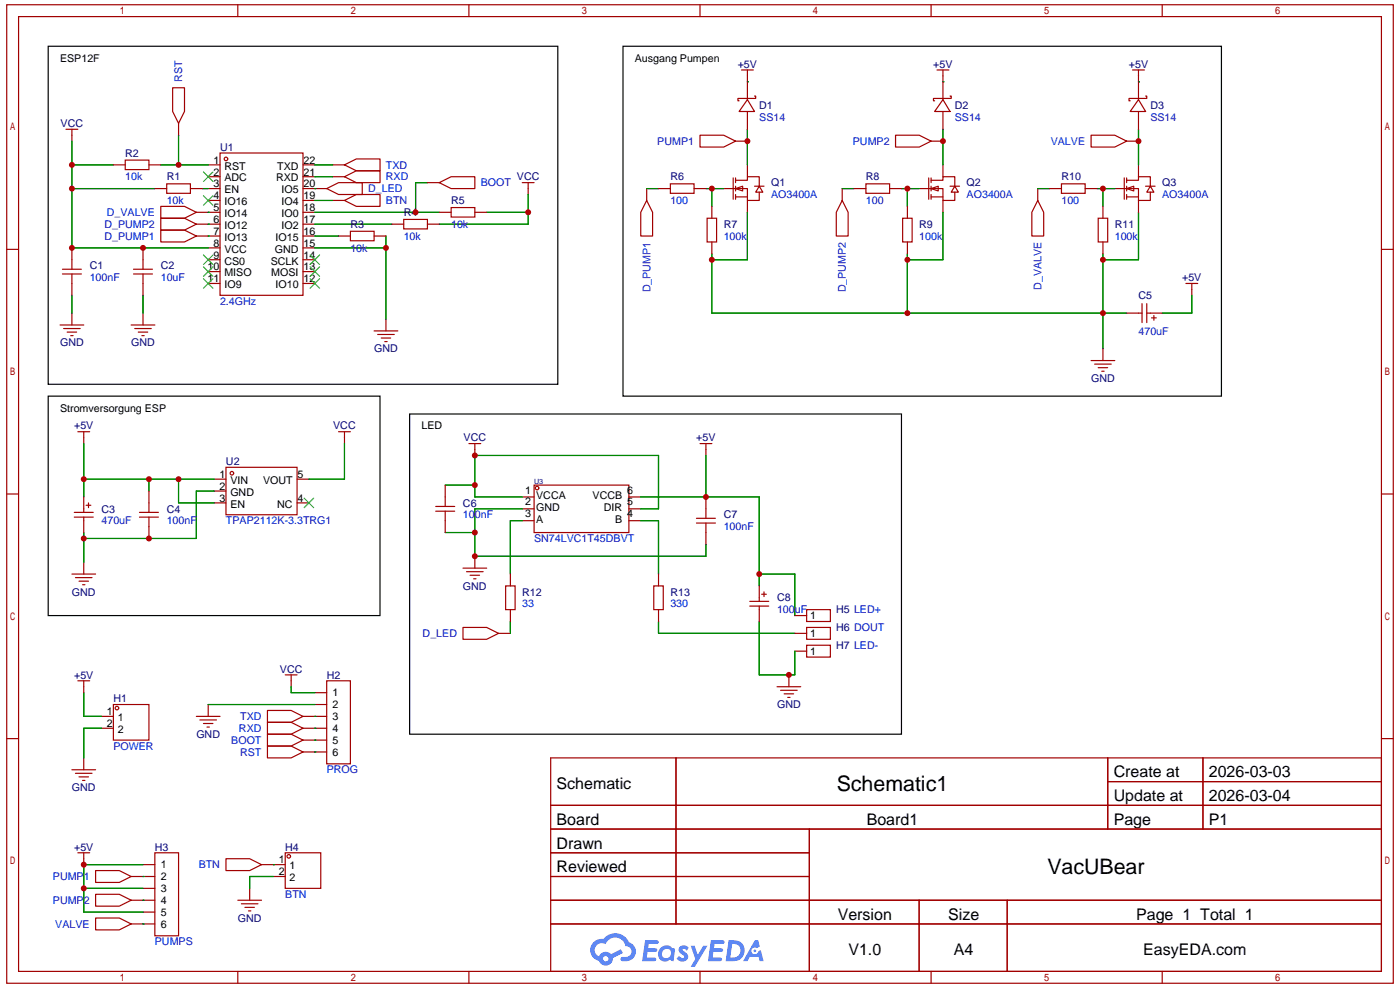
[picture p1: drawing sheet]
<svg xmlns="http://www.w3.org/2000/svg" width="297mm" height="210mm" viewBox="0 0 297 210" stroke-linecap="round" stroke-linejoin="round" font-family="sans-serif">
<g fill="none" stroke="#a10000" stroke-width=".25">
<path d="M1.4 1h294.4v207.5h-294.4zM3.9 3.5h289.3v202.5h-289.3zM50.5 1v2.5M99.5 1v2.5M148.6 1v2.5M197.6 1v2.5M246.7 1v2.5M1.4 52.9h2.5M293.2 52.9h2.6M1.4 104.8h2.5M293.2 104.8h2.6M1.4 156.7h2.5"/>
<path d="M293.2 156.7h2.6M116.9 160.7h176.3v45.3h-176.3zM116.9 170.8h176.3M116.9 175.8h176.3M143.5 160.7v35.3M171.8 175.8v30.2M235.1 160.7v15.1M235.1 165.8h58.1M255.4 160.7v15.1M116.9 180.9h54.9M116.9 190.9h176.3M116.9 185.9h54.9"/>
<path d="M116.9 196h176.3M195.1 190.9v15.1M213.8 190.9v15.1M50.5 206v2.5M99.5 206v2.5M148.6 206v2.5M197.6 206v2.5M246.7 206v2.5"/>
</g>
<g fill="#5487ff">
<path d="M144.4 200.8a1.29 1.29 0 0 1 1.8 .2l-.4 .7a.54 .54 0 0 0-.9-.3l.1 .2a1.27 1.27 0 0 1 .8 2 1.52 1.52 0 0 1-2.2-.3l.5-.6 .8 .5a.31 .31 0 0 0 .4-.3 .31 .31 0 0 0-.3-.3 1.11 1.11 0 0 1-.6-1.8z"/>
<path d="M146.6 200.6h.8l.7 1.9 1.2-1.9h.9l-2.7 4.5h-.9l1-1.7z"/>
<path d="M136.9 199.4h1.7a1.29 1.29 0 0 1 1.2 .2 .39 .39 0 0 1-.4 .6h-1.7l-.1 .9h1.6a.39 .39 0 0 1 .3 .5 .39 .39 0 0 1-.4 .3h-1.6l-.2 1.2h1.3a.45 .45 0 0 1 .5 .1 .45 .45 0 0 1 .2 .5l-.4 .2h-2.6z"/>
<path d="M150.9 199.4h1.6a1.31 1.31 0 0 1 1.3 .2 .39 .39 0 0 1-.4 .6h-1.7l-.2 .9h1.7a.39 .39 0 0 1 .3 .5 .39 .39 0 0 1-.4 .3h-1.7l-.1 1.2h1.3a.45 .45 0 0 1 .5 .1 .45 .45 0 0 1 .1 .5l-.3 .2h-2.6z"/>
<path d="M160.2 199.4h.7l.4 1.4-.6 .3a.75 .75 0 0 0-1.1 .3 .75 .75 0 0 0 .4 1 .75 .75 0 0 0 1-.6l.5-.3 .6 2.4h-.8l-.3-1h-1.8l-.5 1h-1z"/>
<path d="M154.7 199.4l-.7 4.5h1.5a2.25 2.25 0 0 0 2.6-2.3 2.25 2.25 0 0 0-2.7-2.2zM155.4 200.2a1.49 1.49 0 0 1 1.8 1.5 1.49 1.49 0 0 1-1.9 1.4h-.3z"/>
<path d="M140.1 201.2a1.57 1.57 0 0 0-.1 2.2 1.57 1.57 0 0 0 2.2 .1l.8 .4 .3-2.5-.2-.3h-.4a1.58 1.58 0 0 0-2.6 .1zM140.8 201.6a.97 .97 0 0 1 1.6 .4 .97 .97 0 0 1-1 1.2 .93 .93 0 0 1-.9-.6 .93 .93 0 0 1 .3-1z"/>
<path d="M126 199.8a2.34 2.34 0 0 0 1.1 4 1.53 1.53 0 0 0 1.8 1 1.53 1.53 0 0 0 1.2-1.6l2.1-1.1-.4-.8-2.1 1.1a1.56 1.56 0 0 0-2.6 .4 1.48 1.48 0 0 1-.7-2 1.48 1.48 0 0 1 2.2-.5 2.21 2.21 0 0 1 2.2-1.4 2.21 2.21 0 0 1 2 1.8 1.15 1.15 0 0 1 1.2 1 1.15 1.15 0 0 1-1 1.3h-.7a.46 .46 0 0 0-.6 .3 .46 .46 0 0 0 .4 .6 2.15 2.15 0 0 0 2.5-1 2.15 2.15 0 0 0-.3-2.6l-.8-.4a3.2 3.2 0 0 0-5.4-.8l-1.1 .1zM128 203.3a.6 .6 0 0 1 1.2 0 .6 .6 0 0 1-1.2 0z"/>
<circle cx="160.2" cy="201.7" r=".28"/>
</g>
<g fill="none" stroke="#a10000" stroke-width=".25">
<path d="M36.6 18.6h2.6v5l-1.3 2.6-1.3-2.6zM157.4 14.8h2.5M158.7 14.8v6.3M198.9 14.8h2.5M200.2 14.8v6.3M240.4 14.8h2.5M241.7 14.8v6.3M14 27.4h2.5M15.3 27.4v2.5M24.1 35h2.5M26.6 34h5v2h-5zM31.6 35h2.5"/>
<path d="M32.9 40h2.5M35.4 39h5v2h-5zM37.9 26.2v2.5M40.4 40h2.5M44.2 35h2.5M44.2 37.5h2.5M44.2 40h2.5M46.7 32.5h17.6v30.1h-17.6zM64.3 35h2.5M64.3 37.5h2.5M64.3 40h5M69.3 40l2.6-1.3h5v2.6h-5z"/>
<path d="M70.6 35h2.5M70.6 37.5h2.5M73.1 35l2.5-1.3h5.1v2.5h-5.1zM73.1 37.5l2.5-1.3h5.1v2.5h-5.1zM90.7 38.7h2.5M93.2 38.7l2.6-1.2h5v2.5h-5zM110.9 38.7h2.5M112.1 38.7v2.6M137.3 40v2.5M139.8 40h2.5M142.3 39h5v2h-5zM147.3 40h2.5"/>
<path d="M148.6 28.7h5l2.5 1.2-2.5 1.3h-5zM153.6 40h2.5M155.6 37.7v4.6M156.1 40h2.6v2.5h2.5v-1.7M156.1 38.2h2.6v-.7h2.5v2M156.1 40l1.5-.5v1zM156.1 37.7v1M156.1 39.5v1M156.1 29.9h2.6M158.7 21.1l1.5 2.5h-3.3zM158.7 23.6v3.8M158.7 35v2.5"/>
<path d="M160.2 39.5h2M160.2 20.4h.2v.5h-3.8v.5h.3M161.2 39.5l.7 1.3h-1.5zM178.8 40v2.5M181.3 40h2.5M183.8 39h5v2h-5zM188.8 40h2.6M190.1 28.7h5l2.5 1.2-2.5 1.3h-5zM195.1 40h2.5M197.1 37.7v4.6M197.6 40h2.6v2.5h2.5v-1.7M197.6 38.2h2.6v-.7h2.5v2"/>
<path d="M197.6 40l1.6-.5v1zM197.6 29.9h2.6M197.6 37.7v1M197.6 39.5v1M200.2 21.1l1.5 2.5h-3.3zM200.2 23.6v3.8M200.2 35v2.5M201.7 39.5h2M201.7 20.4h.2v.5h-3.8v.5h.3M202.7 39.5l.7 1.3h-1.5zM220.3 40v2.5M222.8 40h2.5"/>
<path d="M225.3 39h5v2h-5zM230.3 40h2.6M231.6 28.7h5l2.6 1.2-2.6 1.3h-5zM236.6 40h2.6M238.6 37.7v4.6M239.2 40h2.5v2.5h2.5v-1.7M239.2 38.2h2.5v-.7h2.5v2M239.2 40l1.5-.5v1zM239.2 29.9h2.5M239.2 37.7v1M239.2 39.5v1M241.7 21.1l1.5 2.5h-3.3z"/>
<path d="M241.7 23.6v3.8M241.7 35v2.5M243.2 39.5h2M243.2 20.4h.2v.5h-3.7v.5h.2M244.2 39.5l.7 1.3h-1.5zM13.3 57.1h4M13.3 58.1h4M15.3 52.6v4.5M15.3 58.1v4.5M28.3 57.1h4.1M28.3 58.1h4.1M30.4 52.6v4.5"/>
<path d="M30.4 58.1v4.5M34.1 48.8h5.1l2.5 1.3-2.5 1.2h-5.1zM34.1 46.3h5.1l2.5 1.2-2.5 1.3h-5.1zM34.1 43.8h5.1l2.5 1.2-2.5 1.3h-5.1zM41.7 45h5M41.7 47.5h5M41.7 50.1h5M44.2 42.5h2.5M44.2 52.6h2.5M44.2 55.1h2.5M44.2 57.6h2.5M64.3 42.5h2.5"/>
<path d="M64.3 45h2.5M64.3 47.5h2.5M64.3 50.1h2.5M64.3 52.6h2.5M64.3 55.1h2.5M64.3 57.6h2.5M70.6 42.5h2.5M71.9 50.1h2.5M73.1 42.5l2.5-1.2h5.1v2.5h-5.1zM74.4 49.1h5v2h-5zM79.4 50.1h2.5M83.2 47.5h2.5"/>
<path d="M85.7 46.5h5v2.1h-5zM90.7 47.5h2.5M93.2 45h2.6M95.8 44h5v2h-5zM100.8 45h2.5M137.3 42.5l1.2 2.5v5.1h-2.5v-5.1zM150.1 46.3h2v5h-2zM151.1 43.8v2.5M151.1 51.3v2.5M156.1 41.3v1M156.1 41.8h2.6M158.7 42.5v2.5"/>
<path d="M178.8 42.5l1.2 2.5v5.1h-2.5v-5.1zM191.6 46.3h2v5h-2zM192.6 43.8v2.5M192.6 51.3v2.5M197.6 41.8h2.6M197.6 41.3v1M200.2 42.5v2.5M220.3 42.5l1.2 2.5v5.1h-2.5v-5.1zM233.1 46.3h2v5h-2zM234.1 43.8v2.5M234.1 51.3v2.5M239.2 41.8h2.5"/>
<path d="M239.2 41.3v1M241.7 42.5v2.5M12.7 68.9h5.1M13.5 69.7h3.5M14.3 70.4h2M15 71.2h.5M15.3 66.4v2.5M27.8 68.9h5.1M28.6 69.7h3.5M29.4 70.4h2M30.1 71.2h.5M30.4 66.4v2.5"/>
<path d="M44.2 60.1h2.5M64.3 60.1h2.5M79.4 70.2h5M80.2 70.9h3.5M80.9 71.7h2M81.7 72.4h.5M81.9 67.7v2.5M231.6 76.5h5M232.4 77.2h3.5M233.1 78h2M233.9 78.7h.5M234.1 74v2.5"/>
<path d="M239.2 66.4h3.2M242.4 64.4v4M243.4 66.4h3.3M243.4 64.4v4M244.4 67.4h1M244.9 66.9v1M251.7 60.1h2.5M253 60.1v2.5M16.5 91.6h2.5M17.8 91.6v2.5M48 99.1h15.1v10.1h-15.1zM71.9 91.6h2.5"/>
<path d="M73.1 91.6v2.5M99.5 94.1h2.6M100.8 94.1v2.5M148.6 94.1h2.5M149.8 94.1v2.5M15.8 108.7h4M15.8 109.7h4M17.8 105.4v3.3M17.8 109.7v3.3M17.8 119.2v2.6M18.3 107.2h1M18.8 106.7v1"/>
<path d="M29.6 108.7h4M29.6 109.7h4M31.6 104.1v4.6M31.6 109.7v4.5M45.5 101.6h2.5M45.5 106.7h2.5M45.5 104.1h2.5M63.1 101.6h2.5M63.1 106.7h2.5M92.5 108.4h4M92.5 107.4h4M94.5 102.9v4.5"/>
<path d="M94.5 108.4v4.6M100.8 118v2.5M110.9 105.4h2.5M110.9 107.9h2.5M110.9 110.4h2.5M113.4 102.9h20.1v10.1h-20.1zM133.5 105.4h2.5M133.5 107.9h2.5M133.5 110.4h2.5M147.8 109.9h4.1M147.8 110.9h4.1M149.8 105.4v4.5"/>
<path d="M149.8 110.9v4.6M15.3 121.8h5M16 122.5h3.5M16.8 123.3h2M17.5 124h.5M98.3 133.1h5l2.5 1.2-2.5 1.3h-5zM98.3 120.5h5M99 121.3h3.6M99.8 122h2M100.5 122.8h.5M105.8 134.3h2.5M107.3 124.3h2v5h-2z"/>
<path d="M108.3 121.8v2.5M108.3 129.3v2.5M138.8 124.3h2v5h-2zM139.8 121.8v2.5M139.8 129.3v2.5M159.2 127.5h4M159.2 128.5h4M161.2 124.3v3.2M161.2 128.5v3.3M161.7 126h1M162.2 125.5v1M168.7 134.3h2.5"/>
<path d="M168.7 130.6h2.5M168.7 138.1h2.5M171.2 129.3h5.1v2.5h-5.1zM171.2 133.1h5.1v2.5h-5.1zM171.2 136.8h5.1v2.6h-5.1zM16.5 144.4h2.5M17.8 144.4v2.5M21.6 151.9h2.5M21.6 154.5h2.5M24.1 149.4h7.5v7.6h-7.5zM41.7 151.9h5M42.4 152.7h3.6"/>
<path d="M43.2 153.5h2M43.9 154.2h.5M44.2 149.4v2.5M56.8 150.7h5l2.5 1.2-2.5 1.3h-5zM56.8 153.2h5l2.5 1.3-2.5 1.2h-5zM56.8 155.7h5l2.5 1.3-2.5 1.2h-5zM56.8 158.2h5l2.5 1.3-2.5 1.2h-5zM60.5 143.1h2.6M61.8 143.1v2.6M64.3 151.9h5M64.3 154.5h5M64.3 157h5"/>
<path d="M64.3 159.5h5M66.8 146.9h2.5M66.8 149.4h2.5M69.3 144.4h5.1v17.6h-5.1zM164.9 145.7h5.1M165.7 146.4h3.5M166.5 147.2h2M167.2 147.9h.5M167.5 143.1v2.6M15.3 163.3h5M16 164h3.5M16.8 164.8h2"/>
<path d="M17.5 165.5h.5M17.8 160.7v2.6M16.5 180.9h2.5M17.8 180.9v2.5M20.3 184.6h5l2.5 1.3-2.5 1.3h-5zM20.3 189.7h5l2.5 1.2-2.5 1.3h-5zM20.3 194.7h5l2.5 1.3-2.5 1.2h-5zM27.8 185.9h5.1M27.8 190.9h5.1M27.8 196h5.1M30.4 183.4h2.5M30.4 188.4h2.5"/>
<path d="M30.4 193.5h2.5M32.9 180.9h5v17.6h-5zM48 182.1h5l2.5 1.3-2.5 1.2h-5zM50.5 190.9h5M51.2 191.7h3.6M52 192.4h2M52.7 193.2h.5M53 188.4v2.5M55.5 183.4h5M58 185.9h2.5M60.5 180.9h7.6v7.5h-7.6z"/>
<circle cx="48" cy="33.7" r=".38"/>
<circle cx="49.2" cy="100.4" r=".38"/>
<circle cx="114" cy="103.5" r=".38"/>
<circle cx="24.8" cy="150.2" r=".38"/>
<circle cx="61.3" cy="181.6" r=".38"/>
</g>
<g fill="none" stroke="#3c3" stroke-width=".25">
<path d="M43.2 36.5l2 2M45.2 36.5l-2 2M43.2 41.5l2 2M43.2 54.1l2 2M43.2 56.6l2 2M43.2 59.1l2 2M45.2 41.5l-2 2M45.2 54.1l-2 2M45.2 56.6l-2 2M45.2 59.1l-2 2M65.8 59.1l2 2M65.8 56.6l2 2"/>
<path d="M65.8 54.1l2 2M67.8 59.1l-2 2M67.8 56.6l-2 2M67.8 54.1l-2 2M64.6 105.7l2 2M66.6 105.7l-2 2"/>
</g>
<g fill="none" stroke="#008700" stroke-width=".25">
<path d="M158.7 17.4h.1M200.2 17.4h.1M241.7 17.4h.1M15.3 40h17.6M15.3 35h8.8M15.3 29.9v22.7h28.9M34.1 35h10.1M37.9 28.7v6.3M42.9 40h1.3M66.8 40h.1M66.8 35h3.8M66.8 37.5h3.8"/>
<path d="M90.7 38.7h-2.5v6.3M137.3 40h2.5M149.8 40h3.8M151.1 40v3.8M158.7 27.4v7.6M178.8 40h2.5M191.4 40h3.7M192.6 40v3.8M200.2 27.4v7.6M220.3 40h2.5M232.9 40h3.7M234.1 40v3.8"/>
<path d="M241.7 27.4v7.6M44.2 50.1h.1M44.2 47.5h.1M44.2 45h.1M66.8 52.6h15.1M66.8 50.1h5.1M66.8 47.5h16.4M66.8 45h26.4M66.8 42.5h3.8M81.9 50.1v17.6M103.3 45h8.8M112.1 41.3v6.2h-18.9"/>
<path d="M151.1 53.8v12.6h88.1M158.7 45v10.1h-7.6M192.6 53.8v12.6M200.2 45v10.1h-7.6M234.1 53.8v20.2M241.7 45v10.1h-7.6M15.3 62.6v3.8M30.4 62.6v3.8M253 62.6v3.8h-6.3M17.8 94.1v11.3M73.1 94.1v7.5h-7.5M149.8 96.6v8.8"/>
<path d="M17.8 113v6.2M17.8 101.6h27.7M31.6 101.6v2.5M37.9 101.6v5.1h7.6M45.5 104.1h-3.8v10.1h-23.9M94.5 102.9h6.3M94.5 113h6.3M110.9 105.4h-10.1v-8.8h39v11.3h-3.8M110.9 107.9h-10.1v10.1h49v-2.5M110.9 110.4h-2.6v11.4M136 105.4h25.2v18.9M136 110.4h3.8v11.4"/>
<path d="M108.3 131.8v2.5M139.8 131.8v2.5h28.9M161.2 131.8v11.3h7.5v-5M161.2 121.8h7.5v8.8M17.8 146.9v5h3.8M21.6 154.5h-3.8v6.2M44.2 149.4h22.6M61.8 145.7v1.2h5M66.8 151.9h.1M66.8 154.5h.1M66.8 157h.1M66.8 159.5h.1"/>
<path d="M17.8 188.4h12.6M30.4 185.9h.1M30.4 190.9h.1M30.4 196h.1M30.4 183.4h-12.6v10.1h12.6M58 183.4h.1M58 185.9h-5v2.5"/>
</g>
<path d="M10.2 9.8h108.2v71.7h-108.2zM132.2 9.8h127.1v74.2h-127.1zM10.2 84h70.5v46.6h-70.5zM87 87.8h104.4v67.9h-104.4z" fill="none" stroke="#000" stroke-width=".25"/>
<g fill="#c00">
<circle cx="37.9" cy="35" r=".63"/>
<circle cx="15.3" cy="35" r=".63"/>
<circle cx="15.3" cy="40" r=".63"/>
<circle cx="15.3" cy="52.6" r=".63"/>
<circle cx="30.4" cy="52.6" r=".63"/>
<circle cx="81.9" cy="52.6" r=".63"/>
<circle cx="112.1" cy="45" r=".63"/>
<circle cx="88.2" cy="45" r=".63"/>
<circle cx="17.8" cy="101.6" r=".63"/>
<circle cx="31.6" cy="101.6" r=".63"/>
<circle cx="37.9" cy="101.6" r=".63"/>
<circle cx="17.8" cy="114.2" r=".63"/>
<circle cx="31.6" cy="114.2" r=".63"/>
<circle cx="17.8" cy="183.4" r=".63"/>
<circle cx="17.8" cy="188.4" r=".63"/>
<circle cx="151.1" cy="40" r=".63"/>
<circle cx="158.7" cy="29.9" r=".63"/>
<circle cx="192.6" cy="40" r=".63"/>
<circle cx="151.1" cy="55.1" r=".63"/>
<circle cx="192.6" cy="66.4" r=".63"/>
<circle cx="192.6" cy="55.1" r=".63"/>
<circle cx="234.1" cy="66.4" r=".63"/>
<circle cx="234.1" cy="55.1" r=".63"/>
<circle cx="200.2" cy="29.9" r=".63"/>
<circle cx="234.1" cy="40" r=".63"/>
<circle cx="241.7" cy="29.9" r=".63"/>
<circle cx="100.8" cy="102.9" r=".63"/>
<circle cx="100.8" cy="96.6" r=".63"/>
<circle cx="149.8" cy="105.4" r=".63"/>
<circle cx="161.2" cy="121.8" r=".63"/>
<circle cx="100.8" cy="113" r=".63"/>
<circle cx="100.8" cy="118" r=".63"/>
<circle cx="167.5" cy="143.1" r=".63"/>
</g>
<g font-size="4.5">
<text x="177.6" y="167.7">Schematic1</text>
<text x="222.3" y="185.3">VacUBear</text>
</g>
<g font-size="3.4">
<text x="118.2" y="167.4">Schematic</text>
<text x="236.4" y="164.9">Create at</text>
<text x="256.6" y="164.9">2026-03-03</text>
<text x="236.4" y="169.9">Update at</text>
<text x="256.6" y="169.9">2026-03-04</text>
<text x="118.2" y="174.9">Board</text>
<text x="118.2" y="180">Drawn</text>
<text x="184" y="174.9">Board1</text>
<text x="236.4" y="174.9">Page</text>
<text x="256.6" y="174.9">P1</text>
<text x="118.2" y="185">Reviewed</text>
<text x="177.8" y="195.1">Version</text>
<text x="201.3" y="195.1">Size</text>
<text x="241.2" y="195.1">Page 1 Total 1</text>
<text x="180.1" y="202.6">V1.0</text>
<text x="202.5" y="202.6">A4</text>
<text x="242.7" y="202.6">EasyEDA.com</text>
</g>
<g font-size="2.3">
<text x="12.7" y="13.1">ESP12F</text>
<text x="134.8" y="13.1">Ausgang Pumpen</text>
<text x="45.3" y="34.7">1</text>
<text x="47.6" y="36">RST</text>
<text x="58.9" y="36">TXD</text>
<text x="64.4" y="34.7">22</text>
<text x="45.3" y="37.2">2</text>
<text x="45.3" y="39.8">3</text>
<text x="47.6" y="38.5">ADC</text>
<text x="47.6" y="41">EN</text>
<text x="58.6" y="38.5">RXD</text>
<text x="59.7" y="41">IO5</text>
<text x="64.4" y="39.8">20</text>
<text x="64.4" y="37.2">21</text>
<text x="45.3" y="42.3">4</text>
<text x="45.3" y="44.8">5</text>
<text x="45.3" y="47.3">6</text>
<text x="47.6" y="43.5">IO16</text>
<text x="47.6" y="46">IO14</text>
<text x="59.7" y="46">IO0</text>
<text x="59.7" y="43.5">IO4</text>
<text x="64.4" y="47.3">17</text>
<text x="64.4" y="44.8">18</text>
<text x="64.4" y="42.3">19</text>
<text x="45.3" y="49.8">7</text>
<text x="45.3" y="52.3">8</text>
<text x="47.6" y="48.6">IO12</text>
<text x="47.6" y="51.1">IO13</text>
<text x="47.6" y="53.6">VCC</text>
<text x="58.4" y="53.6">GND</text>
<text x="58.5" y="51.1">IO15</text>
<text x="59.7" y="48.6">IO2</text>
<text x="64.4" y="52.3">15</text>
<text x="64.4" y="49.8">16</text>
<text x="44.1" y="57.4">10</text>
<text x="44.1" y="59.9">11</text>
<text x="45.3" y="54.8">9</text>
<text x="47.6" y="56.1">CS0</text>
<text x="47.6" y="58.6">MISO</text>
<text x="57.5" y="56.1">SCLK</text>
<text x="57.6" y="58.6">MOSI</text>
<text x="64.4" y="59.9">12</text>
<text x="64.4" y="57.4">13</text>
<text x="64.4" y="54.8">14</text>
<text x="47.6" y="61.1">IO9</text>
<text x="58.5" y="61.1">IO10</text>
<text x="12.7" y="87.3">Stromversorgung ESP</text>
<text x="89.5" y="91.1">LED</text>
<text x="46.6" y="101.4">1</text>
<text x="63.2" y="101.4">5</text>
<text x="46.6" y="106.4">3</text>
<text x="46.6" y="103.9">2</text>
<text x="48.9" y="107.7">EN</text>
<text x="48.9" y="105.2">GND</text>
<text x="48.9" y="102.6">VIN</text>
<text x="55.8" y="102.6">VOUT</text>
<text x="58.9" y="107.7">NC</text>
<text x="63.2" y="106.4">4</text>
<text x="111.5" y="104.7">1</text>
<text x="111.5" y="107.2">2</text>
<text x="113.8" y="105.9">VCCA</text>
<text x="125.8" y="105.9">VCCB</text>
<text x="133.1" y="107.2">5</text>
<text x="133.1" y="104.7">6</text>
<text x="111.5" y="109.7">3</text>
<text x="113.8" y="108.5">GND</text>
<text x="113.8" y="111">A</text>
<text x="128.2" y="108.5">DIR</text>
<text x="130.6" y="111">B</text>
<text x="133.1" y="109.7">4</text>
<text x="172" y="131.3">1</text>
<text x="172" y="135.1">1</text>
<text x="172" y="138.9">1</text>
<text x="70.6" y="147.7">1</text>
<text x="22.7" y="151.7">1</text>
<text x="22.7" y="154.2">2</text>
<text x="25" y="153">1</text>
<text x="25" y="155.5">2</text>
<text x="70.6" y="150.2">2</text>
<text x="70.6" y="152.7">3</text>
<text x="70.6" y="155.2">4</text>
<text x="70.6" y="157.7">5</text>
<text x="70.6" y="160.2">6</text>
<text x="34.1" y="184.1">1</text>
<text x="59.2" y="183.1">1</text>
<text x="59.2" y="185.7">2</text>
<text x="61.5" y="184.4">1</text>
<text x="34.1" y="186.7">2</text>
<text x="34.1" y="189.2">3</text>
<text x="34.1" y="191.7">4</text>
<text x="61.5" y="186.9">2</text>
<text x="34.1" y="194.2">5</text>
<text x="34.1" y="196.7">6</text>
</g>
<g font-size="2.3" fill="#00f">
<text x="38.7" y="17.4" transform="rotate(-90 38.7 17.4)">RST</text>
<text x="161.2" y="25.7">SS14</text>
<text x="202.7" y="25.7">SS14</text>
<text x="244.2" y="25.7">SS14</text>
<text x="81.9" y="35.7">TXD</text>
<text x="139.5" y="30.7">PUMP1</text>
<text x="181" y="30.7">PUMP2</text>
<text x="223" y="30.7">VALVE</text>
<text x="26.6" y="38.3">10k</text>
<text x="78.2" y="40.8">D_LED</text>
<text x="81.9" y="38.3">RXD</text>
<text x="102.1" y="39.5">BOOT</text>
<text x="22.7" y="45.8">D_VALVE</text>
<text x="35.4" y="43.3">10k</text>
<text x="81.9" y="43.3">BTN</text>
<text x="142.3" y="43.3">100</text>
<text x="163.7" y="42">AO3400A</text>
<text x="183.8" y="43.3">100</text>
<text x="205.2" y="42">AO3400A</text>
<text x="225.3" y="43.3">100</text>
<text x="246.7" y="42">AO3400A</text>
<text x="22.2" y="50.8">D_PUMP1</text>
<text x="22.2" y="48.3">D_PUMP2</text>
<text x="74.4" y="53.4">10k</text>
<text x="85.7" y="50.8">10k</text>
<text x="95.8" y="48.3">10k</text>
<text x="153.6" y="50.8">100k</text>
<text x="195.1" y="50.8">100k</text>
<text x="236.6" y="50.8">100k</text>
<text x="19" y="59.6">100nF</text>
<text x="34.1" y="59.6">10uF</text>
<text x="46.7" y="64.7">2.4GHz</text>
<text x="138.1" y="62" transform="rotate(-90 138.1 62)">D_PUMP1</text>
<text x="179.6" y="62" transform="rotate(-90 179.6 62)">D_PUMP2</text>
<text x="221.1" y="61.5" transform="rotate(-90 221.1 61.5)">D_VALVE</text>
<text x="241.7" y="71">470uF</text>
<text x="21.6" y="111.2">470uF</text>
<text x="35.4" y="111.2">100nF</text>
<text x="48" y="111.2">TPAP2112K-3.3TRG1</text>
<text x="98.3" y="110">100nF</text>
<text x="153.6" y="112.5">100nF</text>
<text x="113.4" y="115">SN74LVC1T45DBVT</text>
<text x="110.9" y="128.8">33</text>
<text x="142.3" y="128.8">330</text>
<text x="164.9" y="130.1">100uF</text>
<text x="89.7" y="135.1">D_LED</text>
<text x="50.7" y="155.2">RXD</text>
<text x="51" y="152.7">TXD</text>
<text x="24.1" y="159">POWER</text>
<text x="49.1" y="157.8">BOOT</text>
<text x="51" y="160.3">RST</text>
<text x="69.3" y="164">PROG</text>
<text x="42.2" y="184.2">BTN</text>
<text x="11.2" y="186.7">PUMP1</text>
<text x="11.2" y="191.7">PUMP2</text>
<text x="60.5" y="190.5">BTN</text>
<text x="11.7" y="196.7">VALVE</text>
<text x="32.9" y="200.5">PUMPS</text>
</g>
<g font-size="2.3" fill="#000080">
<text x="156.6" y="14.4">+5V</text>
<text x="198.1" y="14.4">+5V</text>
<text x="239.6" y="14.4">+5V</text>
<text x="161.2" y="23.2">D1</text>
<text x="202.7" y="23.2">D2</text>
<text x="244.2" y="23.2">D3</text>
<text x="12.9" y="26.9">VCC</text>
<text x="26.6" y="33.2">R2</text>
<text x="46.7" y="32">U1</text>
<text x="35.4" y="38.3">R1</text>
<text x="109.7" y="38.3">VCC</text>
<text x="142.3" y="38.3">R6</text>
<text x="163.7" y="39.5">Q1</text>
<text x="183.8" y="38.3">R8</text>
<text x="205.2" y="39.5">Q2</text>
<text x="225.3" y="38.3">R10</text>
<text x="246.7" y="39.5">Q3</text>
<text x="85.7" y="45.8">R4</text>
<text x="95.8" y="43.3">R5</text>
<text x="74.4" y="48.3">R3</text>
<text x="153.6" y="48.3">R7</text>
<text x="195.1" y="48.3">R9</text>
<text x="236.6" y="48.3">R11</text>
<text x="19" y="57.1">C1</text>
<text x="34.1" y="57.1">C2</text>
<text x="250.9" y="59.6">+5V</text>
<text x="241.7" y="63.4">C5</text>
<text x="12.7" y="73.5">GND</text>
<text x="27.8" y="73.5">GND</text>
<text x="79.4" y="74.7">GND</text>
<text x="231.6" y="81">GND</text>
<text x="15.7" y="91.1">+5V</text>
<text x="70.7" y="91.1">VCC</text>
<text x="98.4" y="93.6">VCC</text>
<text x="147.8" y="93.6">+5V</text>
<text x="48" y="98.6">U2</text>
<text x="98.3" y="107.4">C6</text>
<text x="21.6" y="108.7">C3</text>
<text x="35.4" y="108.7">C4</text>
<text x="153.6" y="110">C7</text>
<text x="98.3" y="125.1">GND</text>
<text x="15.3" y="126.3">GND</text>
<text x="110.9" y="126.3">R12</text>
<text x="142.3" y="126.3">R13</text>
<text x="164.9" y="127.6">C8</text>
<text x="177.5" y="130.1">H5 LED+</text>
<text x="177.5" y="133.9">H6 DOUT</text>
<text x="177.5" y="137.6">H7 LED-</text>
<text x="15.7" y="143.9">+5V</text>
<text x="59.4" y="142.7">VCC</text>
<text x="69.3" y="143.9">H2</text>
<text x="24.1" y="149">H1</text>
<text x="164.9" y="150.2">GND</text>
<text x="41.7" y="156.5">GND</text>
<text x="15.3" y="167.8">GND</text>
<text x="15.7" y="180.4">+5V</text>
<text x="32.9" y="180.4">H3</text>
<text x="60.5" y="180.4">H4</text>
<text x="50.5" y="195.5">GND</text>
</g>
<text font-size="1.5" fill="#000080" x="113.4" y="102.6">U3</text>
</svg>
